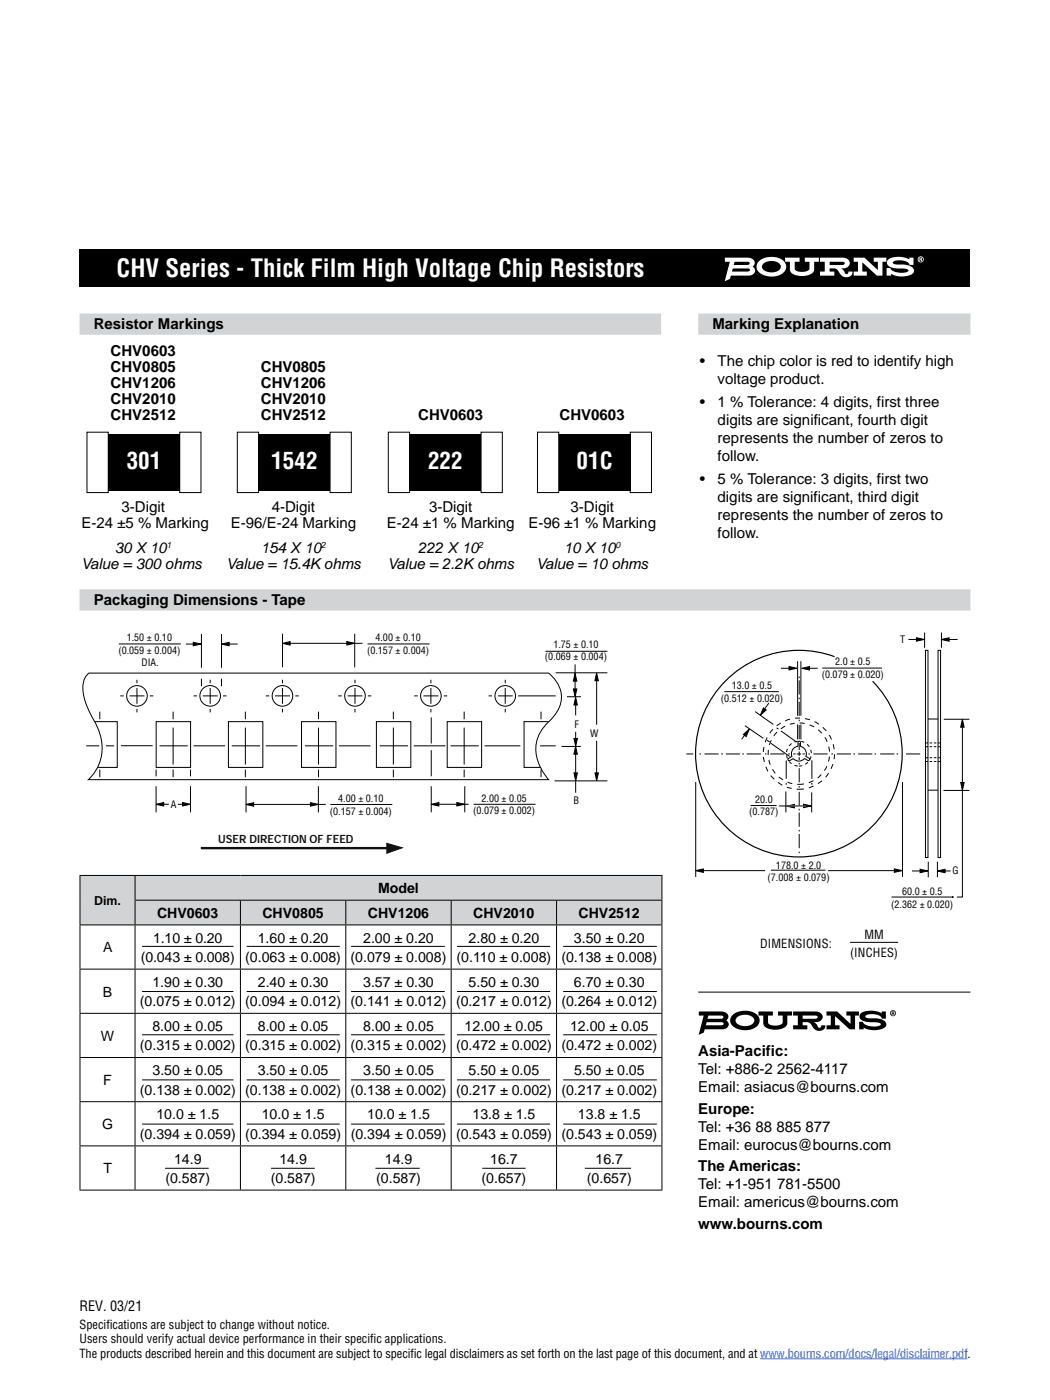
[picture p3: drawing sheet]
<svg xmlns="http://www.w3.org/2000/svg" width="210mm" height="279mm" viewBox="0 0 210 279" stroke-linecap="round" stroke-linejoin="round" font-family="sans-serif">
<path d="M15.9 49.7h177.8v7.5h-177.8z" fill="#000"/>
<g fill="#fff">
<path d="M156.7 51.4h2.9v.8h-1v1.4a1.59 1.59 0 0 0 1.9 .6 1.04 1.04 0 0 0 1-.6v-1.4h-.9v-.8h2.8v.8h-.9v1.6a2.1 2.1 0 0 1-2.4 1.3 2.91 2.91 0 0 1-2.3-.9l-.2-2h-.9z"/>
<path d="M170.4 51.4h2.1l2.7 2.5v-1.7h-.8v-.8h2.5v.8h-.8v2.8h-1.1l-2.9-2.7v1.9h.9v.8h-2.6v-.8h.8v-2h-.8z"/>
<path d="M177.4 51.7a4.5 4.5 0 0 1 4.1 .1v-.4h.8v1.5h-.8a2.21 2.21 0 0 0-2.7-.9l-.6 .3v.2l.5 .3h1.1a2.68 2.68 0 0 1 2.6 .9 .91 .91 0 0 1-.8 1.2 4.4 4.4 0 0 1-3.8-.3v.4h-.9v-1.5h.8a2.17 2.17 0 0 0 2.3 .9l1-.1 .3-.3a2.62 2.62 0 0 0-2.2-.4 2.54 2.54 0 0 1-2-.8l-.1-.4 .1-.4z"/>
<path d="M183.7 51.5v.2h.1v-.1zM183.5 51.4l.5 .1-.1 .3 .1 .3h-.1l-.2-.3v.3h-.2zM183.3 51.8a.47 .47 0 0 0 .9 0 .47 .47 0 0 0-.9 0zM183.1 51.8a.65 .65 0 0 1 1.3 0 .65 .65 0 0 1-1.3 0z"/>
<path d="M146.3 53.6h2.9h.3l.2 .3-.2 .2-.4 .1h-3zM146.6 52.2h2.6l.4 .3-.2 .3-.4 .1h-2.6zM144.7 51.4v.8h1l-1.1 3.9 1.1-.4 .2-.7h3.5a.99 .99 0 0 0 1.2-.6 .99 .99 0 0 0-.4-1.2 .93 .93 0 0 0 .4-1 .93 .93 0 0 0-.9-.7z"/>
<path d="M152.4 52.6a2.59 2.59 0 0 1 3.4 .3 1.1 1.1 0 0 1-1.2 1.4 2 2 0 0 1-2.5-1.1zM151.6 52a1.58 1.58 0 0 0-.6 1.6 1.58 1.58 0 0 0 1.1 1.2 3.8 3.8 0 0 0 4.5-.7 1.72 1.72 0 0 0-1.3-2.6 4.2 4.2 0 0 0-3.7 .5z"/>
<path d="M165.6 52.2h2.5l.5 .3-.2 .3-.4 .1h-2.4zM163.6 51.4v.8h1v2h-1v.8h2.9v-.8h-.9v-.6a1.55 1.55 0 0 1 2 .9 1.42 1.42 0 0 0 2.5 .1v-.4h-.8v.3l-.3 .2a.59 .59 0 0 1-.5-.6l-.7-.5a1.27 1.27 0 0 0 1.8-1.4 1.39 1.39 0 0 0-1.5-.8z"/>
</g>
<g fill="none" stroke="#000" stroke-width=".2">
<path d="M17.4 86.3h4.2v12h-4.2zM35.9 86.3h4.2v12h-4.2zM47.4 86.3h4.2v12h-4.2zM65.9 86.3h4.2v12h-4.2zM77.5 86.3h4.2v12h-4.2zM96 86.3h4.2v12h-4.2zM107.3 86.3h4.2v12h-4.2zM125.8 86.3h4.2v12h-4.2zM17.5 134.5l.2-.2h91.8a6.3 6.3 0 0 1 2.4 5.9l-.4 1.2-.8 1.3-1.2 1.4a7.6 7.6 0 0 0-.7 10.6l.7 .9h-91.9a8.8 8.8 0 0 0 2-10.1l-.9-1.8a12.8 12.8 0 0 1-2.1-7 3.4 3.4 0 0 1 .9-2.2zM24 138.9h.7M25.9 138.9h2.9M27.3 135.7v.7"/>
<path d="M27.3 137.3v3.2M29.9 138.9h.7M37.1 128.5h2M38.6 128.2l1.5 .3-1.5 .4zM38.6 138.9h.7M40.2 126.5v6.8M40.2 135.4v1.5M40.5 138.9h2.9M41.9 135.7v.7M41.9 137.3v3.2M44.2 128.5l1.5-.3v.7zM44.2 126.5v6.8"/>
<path d="M44.2 135.4v1.5M44.5 138.9h.7M45.5 128.5h1.9M53 138.9h.7M54.9 138.9h3M56.3 128.4l1.6-.3v.6zM56.4 135.7v.7M56.4 137.3v3.2M56.4 126.5v6.7M57.6 128.4h14.7M58.9 138.9h.7M67.5 138.9h.7"/>
<path d="M69.2 128l1.6 .4-1.6 .3zM69.4 138.9h2.9M70.8 126.5v6.7M70.8 135.7v.7M70.8 137.3v3.2M73.4 138.9h.7M82.7 138.9h.7M84.5 138.9h3M86 135.7v.7M86 137.3v3.2M88.6 138.9h.6M97.5 138.9h.7"/>
<path d="M99.4 138.9h2.9M100.8 135.7v.7M100.8 137.3v3.2M103.4 138.9h7.5M110.9 134.3h10.3M113.2 139h2.7M114.4 137.5h.7l-.3 1.5zM114.8 134.4l.3 1.5h-.7zM114.8 132.6v5.7M114.9 139.1l.3 1.6h-.7zM114.9 139.5v3.3M119.1 134.3l.3 1.6h-.7z"/>
<path d="M119.1 135.5v9.1M17.2 148.8h2.6M18.9 144h4.5v9.2h-3.9M19.9 142v1.5M19.9 153.6v1.5M21.1 148.8h1.7M24.2 148.8h6.3M27.3 141.5v.7M31.1 153.6v1.3M31.1 156.9v5.2M31.2 144h6.8v9.2h-6.8zM31.8 148.8h5.7"/>
<path d="M34.5 142v1.5M34.5 145.2v7.4M34.5 153.6v1.5M38 153.6v1.3M38 156.9v5.2M38.6 148.8h6.3M41.9 141.5v.7M45.6 144h6.9v9.2h-6.9zM46.3 148.8h5.6M49 142v1.5M49 145.2v7.4M49 153.6v1.5"/>
<path d="M49.1 156.9v5.2M53 148.8h6.3M56.4 141.5v.7M60.2 144h6.8v9.2h-6.8zM60.8 148.8h5.7M63.5 156.9v5.2M63.6 142v1.5M63.6 145.2v7.4M63.6 153.6v1.5M67.6 148.8h6.3M70.8 141.5v.7M75.1 144h6.9v9.2h-6.9z"/>
<path d="M75.8 148.8h5.6M78.5 142v1.5M78.5 145.2v7.4M78.5 153.6v1.5M82.6 148.8h6.3M86 141.5v.7M89.2 144h6.9v9.2h-6.9zM89.9 148.8h5.7M92.6 142v1.5M92.6 145.2v7.4M92.6 153.6v1.5M96.7 148.8h7.2"/>
<path d="M100.8 141.5v.7M107.8 148.8h3.1M108 142v1.5M108 153.6v1.5M109.4 144h-4.8v9.2h3.3M110.7 155.8h10.5M112.1 149h3.8M114.5 154.2h.7l-.3 1.6zM114.5 147.4h.7l-.3 1.5zM114.9 149l.3 1.5h-.7zM114.9 146v2.5M114.9 150.4v7.8"/>
<path d="M118.7 154.2h.7l-.3 1.6zM119.1 147.8v6.9M31.1 160.5l1.6-.3v.7zM32.4 160.5h1.3M35.5 160.5h1.4M36.4 160.2l1.6 .3-1.6 .4zM49.1 160.5l1.5-.3v.7zM50.4 160.5h14.6M62 160.2l1.5 .3-1.5 .4zM169.7 188.1h9.5"/>
<circle cx="27.3" cy="138.9" r="2.05"/>
<circle cx="41.9" cy="138.9" r="2.05"/>
<circle cx="56.4" cy="138.9" r="2.05"/>
<circle cx="70.8" cy="138.9" r="2.05"/>
<circle cx="86" cy="138.9" r="2.05"/>
<circle cx="100.8" cy="138.9" r="2.05"/>
</g>
<path d="M151.7 271.2h41.4" fill="none" stroke="#0042f4" stroke-width=".2"/>
<path d="M15.9 64.7h116M139.3 64.7h54.4M15.9 119.7h177.8" fill="none" stroke="#d1d3d4" stroke-width="4.2" stroke-linecap="butt"/>
<g fill="#000">
<path d="M21.6 86.6h14.3v11.2h-14.3zM51.6 86.6h14.3v11.2h-14.3zM81.8 86.6h14.2v11.2h-14.2zM111.5 86.6h14.3v11.2h-14.3zM38.6 128.2l1.5 .3-1.5 .4zM44.2 128.5l1.5-.3v.7zM56.3 128.4l1.6-.3v.6zM69.2 128l1.6 .4-1.6 .3zM114.4 137.5h.7l-.3 1.5zM114.8 134.4l.3 1.5h-.7zM119.1 134.3l.3 1.6h-.7zM114.5 154.2h.7l-.3 1.6z"/>
<path d="M114.5 147.4h.7l-.3 1.5zM114.9 149l.3 1.5h-.7zM114.9 139.1l.3 1.6h-.7zM118.7 154.2h.7l-.3 1.6zM31.1 160.5l1.6-.3v.7zM36.4 160.2l1.6 .3-1.6 .4zM49.1 160.5l1.5-.3v.7zM62 160.2l1.5 .3-1.5 .4z"/>
</g>
<path d="M40.1 169.3h37.7" fill="none" stroke="#111" stroke-width=".47"/>
<path d="M77.2 168.3l3.1 .9-3.1 1.1z" fill="#111"/>
<path d="M77.2 168.3l3.1 .9-3.1 1.1z" fill="none" stroke="#111" stroke-width=".2"/>
<g fill="none" stroke="#000" stroke-width=".2">
<path d="M23.7 128.5h12.4M73.3 128.5h12.4M108.8 130h12.4M159.5 135v.3M159.5 135.8v2.8M159.5 139.2v.3M184.7 129.8h.5v41.3h-.5zM187.2 129.8h.5v41.3h-.5zM86.1 143.2v5.2M86.1 149.7v5.2M86.1 156.9v5.2M92.8 156.9v5.2"/>
<path d="M137 150.5h1.3M139.6 150.5h.3M140.6 150.5h2.8M143.9 150.5h.3M144.9 150.5h2.8M148.1 150.5h.4M149 150.5h2.8M152.7 150.5h.3M153.7 150.5h2.9M157.3 150.5h.3M158.1 150.9l-.7 .4-.1 .4 .3 .1 .7-.4M158.3 150.5h.5"/>
<path d="M159 150.5h.9M159.2 148.9a1.49 1.49 0 0 0-1.1 2.1M159.2 149v-.8l.3-.3 .2 .3v.8M159.5 140v2.9M159.5 143.6v.3M159.5 144.7v2.8M159.5 148.3v1.4M159.5 150v.9M159.5 151.1v.6M159.5 152.2v.4M159.5 153.3v2.8M159.5 156.9v.3"/>
<path d="M159.5 158v2.8M159.7 148.9a1.49 1.49 0 0 1 1.1 2.1M160.2 150.5h.4M160.6 151.4a1.49 1.49 0 0 1-2.3 0M160.8 150.9l.7 .4 .1 .4-.4 .1-.7-.4M161.3 150.5h.3M162 158.1v4M162.3 150.5h2.9M165.9 150.5h.3M167 150.5h2.8M170.3 150.5h.3M171.3 150.5h2.8"/>
<path d="M174.5 150.5h.3M175.7 150.5h2.8M178.9 150.5h.3M180.8 150.5h2.8M185.2 143.5h2M185.2 157.7h2M65.9 160.6h12.4M86 160.5l1.6-.3v.7zM87.1 160.5h6.4M91.2 160.2l1.5 .3-1.5 .4zM94.5 160.5h12.4M157 160.9l1.5-.4v.7z"/>
<path d="M159.5 161.4v.3M159.5 162.2v2.8M159.5 165.6v.3M159.5 166.4v2.9M159.5 170v.3M160.4 160.5l1.5 .3-1.5 .4z"/>
</g>
<path d="M86 160.5l1.6-.3v.7zM91.2 160.2l1.5 .3-1.5 .4zM157 160.9l1.5-.4v.7zM160.4 160.5l1.5 .3-1.5 .4z" fill="#000"/>
<path d="M166.6 131.1a20.6 20.6 0 0 0-27.8 19.8 20.6 20.6 0 0 0 28.6 18.5 20.6 20.6 0 0 0 6.7-33.4" fill="none" stroke="#000" stroke-width=".23"/>
<g fill="none" stroke="#000" stroke-width=".2" stroke-dasharray="1 1" stroke-linecap="butt">
<circle cx="159.4" cy="150.4" r="7.1"/>
<circle cx="159.4" cy="150.4" r="6.1"/>
</g>
<circle cx="159.4" cy="150.4" r="2.49" fill="none" stroke="#000" stroke-width=".2" stroke-dasharray=".7 .7" stroke-linecap="butt"/>
<path d="M184.7 152h3.1M184.7 151.2h3.1M184.7 149h3.1M184.7 148.3h3.1" fill="none" stroke="#000" stroke-width=".2" stroke-dasharray=".5 .3" stroke-linecap="butt"/>
<path d="M155.5 160.8h5.3z" fill="#fff"/>
<path d="M155.8 145.9l3.2 2.2M156.8 158v4.1M156.9 151.8v3.6M156.9 156.3v.3M162 151.7v3.7M162 156.2v.4M155.5 160.8h5.3" fill="none" stroke="#000" stroke-width=".2"/>
<path d="M149.1 146.1l-1.1 1.4z" fill="#fff"/>
<path d="M149.1 146.1l-1.1 1.4" fill="none" stroke="#000" stroke-width=".2"/>
<path d="M153.5 140.3l-1.1 1.4z" fill="#fff"/>
<g fill="none" stroke="#000" stroke-width=".2">
<path d="M144.5 138h10.9M155.9 133.4h2M157.5 133l1.5 .4-1.5 .3zM159.2 132v10.8M159.8 132v10.8M160 133.4l1.6-.4v.7zM161.2 133.4h2M164.1 133.3h11.9M181.3 127.6h2.1M182.9 127.3l1.6 .3-1.6 .4zM184.5 126.2v3.1M187.9 127.6l1.5-.3v.7z"/>
<path d="M187.9 126.2v3.1M189.1 127.6h2M138.8 156.1v18.9M148.4 146.6l1.1-1.1-.6 1.5zM148.7 144.8l3.6 2.5M150.7 142l3.6 2.6M152.4 141.3l.5 .4-1.2 1.1zM153.1 147.7l.5 .4M153.5 140.3l-1.1 1.4M153.8 148.3l3.8 2.7M155 145.3l.4 .2M159.2 144.6v3"/>
<path d="M159.8 144.6v3M180.1 156.1v18.9M188.3 157.7h5.2M188.3 143.5h5.2M191.7 156.2h.7l-.3 1.5zM192.1 143.6l.3 1.5h-.7zM192.1 144.7v34.3h-1.1M138.8 173.8l1.6-.4v.7zM140.1 173.8h12.6M149.8 160.8h5.2M153.9 173.7h10.9M165.3 173.8h13.7"/>
<path d="M177.9 179h12.4h-.3M178.5 173.4l1.5 .4-1.5 .3zM182 173.8h2.1M183.6 173.5l1.6 .3-1.6 .4zM185.3 172v3.1M187 173.8l1.6-.3v.7zM187.1 172v3.1M188.3 173.8h1.4"/>
</g>
<path d="M157.5 133l1.5 .4-1.5 .3zM160 133.4l1.6-.4v.7zM182.9 127.3l1.6 .3-1.6 .4zM187.9 127.6l1.5-.3v.7zM148.4 146.6l1.1-1.1-.6 1.5zM152.4 141.3l.5 .4-1.2 1.1zM191.7 156.2h.7l-.3 1.5zM192.1 143.6l.3 1.5h-.7zM138.8 173.8l1.6-.4v.7zM178.5 173.4l1.5 .4-1.5 .3zM183.6 173.5l1.6 .3-1.6 .4zM187 173.8l1.6-.3v.7z" fill="#000"/>
<path d="M16 174.7h11v9.9h-11zM27 174.7h105.1v5h-105.1zM27 179.7h21v4.9h-21zM48 179.7h21v4.9h-21zM69 179.7h21v4.9h-21zM90 179.7h21.1v4.9h-21.1zM111.1 179.7h21v4.9h-21z" fill="#d1d3d4"/>
<g fill="none" stroke="#000" stroke-width=".2">
<path d="M15.9 174.7h116.3M16 174.8v9.7M26.9 179.7h105.3M27 174.8v4.8M27 179.7v4.8M48 179.7v4.8M69 179.7v4.8M90 179.7v4.8M111.1 179.7v4.8M132.1 174.8v4.8M132.1 179.7v4.8M15.9 184.6h116.3"/>
<path d="M15.9 193.4h116.3M16 184.7v8.6M16 193.5v8.6M27 184.7v8.6M27 193.5v8.6M28.4 188.9h18.2M28.4 197.9h18.2M48 184.7v8.6M48 193.5v8.6M49.2 188.9h18.6M49.2 197.9h18.6M69 184.7v8.6"/>
<path d="M69 193.5v8.6M70.1 188.9h18.7M70.1 197.9h18.7M90 184.7v8.6M90 193.5v8.6M91.2 188.9h18.6M91.2 197.9h18.6M111.1 184.7v8.6M111.1 193.5v8.6M112.4 188.9h18.7M112.4 197.9h18.7M132.1 184.7v8.6"/>
<path d="M132.1 193.5v8.6M139.3 198h54.4M15.9 202.2h116.3M15.9 211h116.3M15.9 219.9h116.3M16 202.3v8.7M16 211.1v8.7M16 220v8.6M27 202.3v8.7M27 211.1v8.7M27 220v8.6M28.4 206.5h18.2"/>
<path d="M28.4 215.5h18.2M48 202.3v8.7M48 211.1v8.7M48 220v8.6M49.2 206.5h18.6M49.2 215.5h18.6M69 202.3v8.7M69 211.1v8.7M69 220v8.6M70.1 206.5h18.7M70.1 215.5h18.7M90 202.3v8.7"/>
<path d="M90 211.1v8.7M90 220v8.6M91.2 206.5h18.6M91.2 215.5h18.6M111.1 202.3v8.7M111.1 211.1v8.7M111.1 220v8.6M112.4 206.5h18.7M112.4 215.5h18.7M132.1 202.3v8.7M132.1 211.1v8.7M132.1 220v8.6"/>
<path d="M15.9 237.5h116.3M15.9 228.7h116.3M16 228.8v8.6M27 228.8v8.6M28.4 224.3h18.2M32.9 233.2h8.8M48 228.8v8.6M49.2 224.3h18.6M54.1 233.2h8.7M69 228.8v8.6M70.1 224.3h18.7M74.9 233.2h8.9"/>
<path d="M90 228.8v8.6M91.2 224.3h18.6M96.3 233.2h8.6M111.1 228.8v8.6M112.4 224.3h18.7M116.7 233.2h9.2M132.1 228.8v8.6"/>
</g>
<g fill="#000">
<path d="M151.4 201.9h2.8v.8h-.9v1.3a1.57 1.57 0 0 0 1.8 .7 1.03 1.03 0 0 0 1.1-.7v-1.3h-.9v-.8h2.8v.8h-1v1.5a2.09 2.09 0 0 1-2.3 1.3 2.88 2.88 0 0 1-2.4-.9l-.1-1.9h-.9zM164.9 201.9h2.2l2.6 2.4v-1.6h-.8v-.8h2.5v.8h-.8v2.7h-1.1l-2.8-2.6v1.8h.9v.8h-2.7v-.8h.9v-1.9h-.9zM171.9 202.1a4.5 4.5 0 0 1 4.1 .1v-.3h.8v1.4h-.8a2.19 2.19 0 0 0-2.7-.9l-.6 .3v.3l.5 .2h1.1a2.66 2.66 0 0 1 2.5 1 .9 .9 0 0 1-.8 1.1 4.3 4.3 0 0 1-3.6-.3v.4h-.9v-1.5h.7a2.15 2.15 0 0 0 2.2 1l1.1-.2 .3-.3a2.6 2.6 0 0 0-2.2-.4 2.52 2.52 0 0 1-2-.7l-.1-.5 .1-.4z"/>
<path d="M141 204h3l.2 .1 .2 .2-.2 .3h-.4h-2.9zM141.4 202.7h2.6l.4 .3-.2 .3h-.4h-2.6zM139.5 201.9v.8h.9l-1 3.8 1.1-.4 .1-.7h3.6a.98 .98 0 0 0 1.1-.6 .98 .98 0 0 0-.4-1.2 .92 .92 0 0 0 .4-1 .92 .92 0 0 0-.9-.7z"/>
<path d="M147.1 203a2.57 2.57 0 0 1 3.4 .3 1.09 1.09 0 0 1-1.2 1.4 1.98 1.98 0 0 1-2.5-1zM146.3 202.5a1.57 1.57 0 0 0-.6 1.5 1.57 1.57 0 0 0 1.2 1.2 3.8 3.8 0 0 0 4.4-.7 1.71 1.71 0 0 0-1.2-2.6 4.2 4.2 0 0 0-3.8 .6z"/>
<path d="M160.2 202.7h2.5l.5 .3-.2 .3h-.4h-2.4zM158.3 201.9v.8h.9v1.9h-.9v.8h2.8v-.8h-.9v-.6a1.54 1.54 0 0 1 2 1 1.41 1.41 0 0 0 1.2 .7 1.41 1.41 0 0 0 1.3-.7v-.4h-.8v.3l-.3 .2a.59 .59 0 0 1-.6-.6l-.6-.5a1.26 1.26 0 0 0 1.7-1.4 1.37 1.37 0 0 0-1.4-.7z"/>
<path d="M178.1 202v.2l.2-.1v-.1zM178 201.9h.4v.3l.1 .4h-.2l-.1-.3-.1 .3h-.1zM177.8 202.2a.46 .46 0 0 0 .9 0 .46 .46 0 0 0-.9 0zM177.6 202.2a.6 .6 0 0 1 1.2 0 .6 .6 0 0 1-1.2 0z"/>
</g>
<text font-size="4.9" fill="#fff" x="23.3" y="55.3">CHV Series - Thick Film High Voltage Chip Resistors</text>
<g font-size="4.6" fill="#fff">
<text x="25.3" y="93.7">301</text>
<text x="54.1" y="93.7">1542</text>
<text x="85.4" y="93.7">222</text>
<text x="115.1" y="93.7">01C</text>
</g>
<g font-size="3">
<text x="18.7" y="65.7">Resistor Markings</text>
<text x="142.2" y="65.7">Marking Explanation</text>
<text x="22.1" y="71">CHV0603</text>
<text x="22.1" y="74.2">CHV0805</text>
<text x="22.1" y="77.4">CHV1206</text>
<text x="52.1" y="74.2">CHV0805</text>
<text x="52.1" y="77.4">CHV1206</text>
<text x="139.7" y="72.9">•</text>
<text x="143.2" y="76.5">voltage product.</text>
<text x="143.2" y="72.9">The chip color is red to identify high</text>
<text x="22.1" y="80.6">CHV2010</text>
<text x="22.1" y="83.7">CHV2512</text>
<text x="52.1" y="83.7">CHV2512</text>
<text x="52.1" y="80.6">CHV2010</text>
<text x="83.5" y="83.7">CHV0603</text>
<text x="111.7" y="83.7">CHV0603</text>
<text x="139.7" y="81.2">•</text>
<text x="143.2" y="81.2">1 % Tolerance: 4 digits, first three</text>
<text x="143.2" y="88.4">represents the number of zeros to</text>
<text x="143.2" y="84.8">digits are significant, fourth digit</text>
<text x="143.2" y="92">follow.</text>
<text x="139.7" y="96.7">•</text>
<text x="143.2" y="96.7">5 % Tolerance: 3 digits, first two</text>
<text x="143.2" y="100.3">digits are significant, third digit</text>
<text x="16.2" y="105.4">E-24 ±5 % Marking</text>
<text x="24.2" y="102.3">3-Digit</text>
<text x="46.1" y="105.4">E-96/E-24 Marking</text>
<text x="54.2" y="102.3">4-Digit</text>
<text x="77.2" y="105.4">E-24 ±1 % Marking</text>
<text x="85.6" y="102.3">3-Digit</text>
<text x="105.4" y="105.4">E-96 ±1 % Marking</text>
<text x="113.9" y="102.3">3-Digit</text>
<text x="143.2" y="103.8">represents the number of zeros to</text>
<text x="143.2" y="107.4">follow.</text>
<text x="16.2" y="113.6">Value = 300 ohms</text>
<text x="22.9" y="110.4">30 X 10</text>
<text x="45.1" y="113.6">Value = 15.4K ohms</text>
<text x="52.1" y="110.4">154 X 10</text>
<text x="77.4" y="113.6">Value = 2.2K ohms</text>
<text x="83.5" y="110.4">222 X 10</text>
<text x="107" y="113.6">Value = 10 ohms</text>
<text x="112.5" y="110.4">10 X 10</text>
<text x="18.7" y="120.8">Packaging Dimensions - Tape</text>
<text x="139.3" y="210.7">Asia-Pacific:</text>
<text x="139.3" y="214.3">Tel: +886-2 2562-4117</text>
<text x="139.3" y="217.9">Email: asiacus@bourns.com</text>
<text x="139.3" y="222.2">Europe:</text>
<text x="139.3" y="225.8">Tel: +36 88 885 877</text>
<text x="139.3" y="229.4">Email: eurocus@bourns.com</text>
<text x="139.3" y="233.7">The Americas:</text>
<text x="139.3" y="237.3">Tel: +1-951 781-5500</text>
<text x="139.3" y="240.9">Email: americus@bourns.com</text>
<text x="139.3" y="245.2">www.bourns.com</text>
</g>
<g font-size="2.8">
<text x="75.5" y="178.2">Model</text>
<text x="31.3" y="183.2">CHV0603</text>
<text x="52.4" y="183.2">CHV0805</text>
<text x="73.4" y="183.2">CHV1206</text>
<text x="94.4" y="183.2">CHV2010</text>
<text x="115.5" y="183.2">CHV2512</text>
<text x="20.6" y="190.1">A</text>
<text x="30.6" y="188.1">1.10 ± 0.20</text>
<text x="51.4" y="188.1">1.60 ± 0.20</text>
<text x="72.5" y="188.1">2.00 ± 0.20</text>
<text x="93.5" y="188.1">2.80 ± 0.20</text>
<text x="114.5" y="188.1">3.50 ± 0.20</text>
<text x="28.1" y="192">(0.043 ± 0.008)</text>
<text x="30.4" y="196.9">1.90 ± 0.30</text>
<text x="48.9" y="192">(0.063 ± 0.008)</text>
<text x="51.5" y="196.9">2.40 ± 0.30</text>
<text x="70" y="192">(0.079 ± 0.008)</text>
<text x="72.5" y="196.9">3.57 ± 0.30</text>
<text x="91.1" y="192">(0.110 ± 0.008)</text>
<text x="93.5" y="196.9">5.50 ± 0.30</text>
<text x="112" y="192">(0.138 ± 0.008)</text>
<text x="114.5" y="196.9">6.70 ± 0.30</text>
<text x="20.5" y="198.9">B</text>
<text x="27.9" y="200.8">(0.075 ± 0.012)</text>
<text x="48.9" y="200.8">(0.094 ± 0.012)</text>
<text x="70" y="200.8">(0.141 ± 0.012)</text>
<text x="91" y="200.8">(0.217 ± 0.012)</text>
<text x="112" y="200.8">(0.264 ± 0.012)</text>
<text x="20.1" y="207.7">W</text>
<text x="27.9" y="209.6">(0.315 ± 0.002)</text>
<text x="30.4" y="205.8">8.00 ± 0.05</text>
<text x="48.9" y="209.6">(0.315 ± 0.002)</text>
<text x="51.5" y="205.8">8.00 ± 0.05</text>
<text x="70" y="209.6">(0.315 ± 0.002)</text>
<text x="72.5" y="205.8">8.00 ± 0.05</text>
<text x="91" y="209.6">(0.472 ± 0.002)</text>
<text x="92.7" y="205.8">12.00 ± 0.05</text>
<text x="112" y="209.6">(0.472 ± 0.002)</text>
<text x="113.8" y="205.8">12.00 ± 0.05</text>
<text x="30.4" y="214.6">3.50 ± 0.05</text>
<text x="51.5" y="214.6">3.50 ± 0.05</text>
<text x="72.5" y="214.6">3.50 ± 0.05</text>
<text x="93.5" y="214.6">5.50 ± 0.05</text>
<text x="114.6" y="214.6">5.50 ± 0.05</text>
<text x="20.6" y="216.5">F</text>
<text x="27.9" y="218.5">(0.138 ± 0.002)</text>
<text x="49" y="218.5">(0.138 ± 0.002)</text>
<text x="70" y="218.5">(0.138 ± 0.002)</text>
<text x="91" y="218.5">(0.217 ± 0.002)</text>
<text x="112" y="218.5">(0.217 ± 0.002)</text>
<text x="20.4" y="225.3">G</text>
<text x="27.9" y="227.3">(0.394 ± 0.059)</text>
<text x="31.2" y="223.4">10.0 ± 1.5</text>
<text x="49" y="227.3">(0.394 ± 0.059)</text>
<text x="52.2" y="223.4">10.0 ± 1.5</text>
<text x="70" y="227.3">(0.394 ± 0.059)</text>
<text x="73.3" y="223.4">10.0 ± 1.5</text>
<text x="91" y="227.3">(0.543 ± 0.059)</text>
<text x="94.3" y="223.4">13.8 ± 1.5</text>
<text x="112" y="227.3">(0.543 ± 0.059)</text>
<text x="115.3" y="223.4">13.8 ± 1.5</text>
<text x="34.7" y="232.2">14.9</text>
<text x="55.8" y="232.2">14.9</text>
<text x="76.8" y="232.2">14.9</text>
<text x="97.8" y="232.2">16.7</text>
<text x="118.9" y="232.2">16.7</text>
<text x="20.6" y="234.2">T</text>
<text x="33" y="236.1">(0.587)</text>
<text x="54" y="236.1">(0.587)</text>
<text x="75.1" y="236.1">(0.587)</text>
<text x="96.1" y="236.1">(0.657)</text>
<text x="117.1" y="236.1">(0.657)</text>
<text x="15.9" y="261.6">REV. 03/21</text>
</g>
<g font-size="2.5">
<text x="18.8" y="180.6">Dim.</text>
<text x="151.7" y="189.2">DIMENSIONS:</text>
<text x="169.7" y="191">(INCHES)</text>
<text x="172.5" y="187.4">MM</text>
<text x="15.9" y="265.3">Specif</text>
<text x="15.9" y="268.1">Users should verify actual device performance in their specif</text>
<text x="21.2" y="265.3">ications are subject to change without notice.</text>
<text x="73.9" y="268.1">ic applications.</text>
<text x="15.9" y="270.9">The products described herein and this document are subject to specif</text>
<text x="81.9" y="270.9">ic legal disclaimers as set forth on the last page of this document, and at www.bourns.com/docs/legal/disclaimer.pdf.</text>
</g>
<text font-size="2.3" fill="#111" x="43.6" y="168.3">USER DIRECTION OF FEED</text>
<g font-size="2">
<text x="23.6" y="130.5">(0.059 ± 0.004)</text>
<text x="25.3" y="128">1.50 ± 0.10</text>
<text x="73.2" y="130.5">(0.157 ± 0.004)</text>
<text x="74.9" y="128">4.00 ± 0.10</text>
<text x="108.8" y="131.8">(0.069 ± 0.004)</text>
<text x="110.4" y="129.3">1.75 ± 0.10</text>
<text x="179.6" y="128.4">T</text>
<text x="28.2" y="132.9">DIA.</text>
<text x="146.1" y="137.6">13.0 ± 0.5</text>
<text x="164" y="135.3">(0.079 ± 0.020)</text>
<text x="166.7" y="132.8">2.0 ± 0.5</text>
<text x="143.9" y="140.1">(0.512 ± 0.020)</text>
<text x="114.7" y="145.3">F</text>
<text x="117.7" y="147">W</text>
<text x="34.1" y="161.2">A</text>
<text x="67.5" y="160.1">4.00 ± 0.10</text>
<text x="96.1" y="160">2.00 ± 0.05</text>
<text x="114.5" y="160.5">B</text>
<text x="150.7" y="160.2">20.0</text>
<text x="65.8" y="162.6">(0.157 ± 0.004)</text>
<text x="94.4" y="162.5">(0.079 ± 0.002)</text>
<text x="149.5" y="162.7">(0.787)</text>
<text x="154.9" y="173.3">178.0 ± 2.0</text>
<text x="153.2" y="175.8">(7.008 ± 0.079)</text>
<text x="180" y="178.7">60.0 ± 0.5</text>
<text x="190.1" y="174.4">G</text>
<text x="177.9" y="181.2">(2.362 ± 0.020)</text>
</g>
<g font-size="1.7">
<text x="33.3" y="109.4">1</text>
<text x="64.1" y="109.4">2</text>
<text x="95.5" y="109.4">2</text>
<text x="122.9" y="109.4">0</text>
</g>
</svg>
